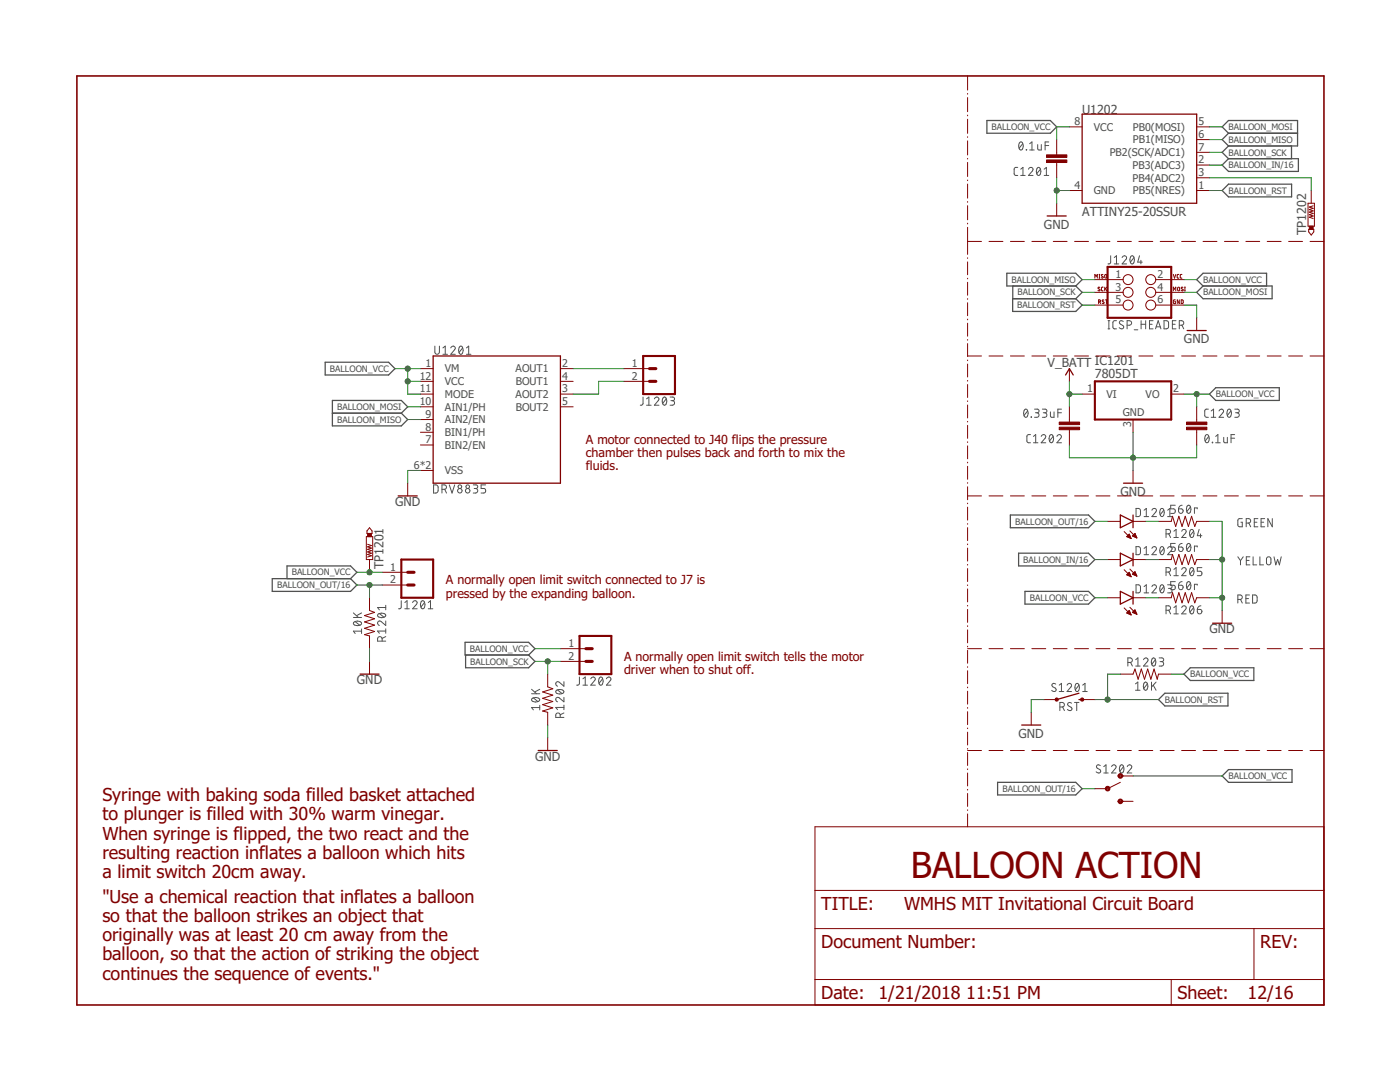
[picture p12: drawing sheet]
<svg xmlns="http://www.w3.org/2000/svg" width="279mm" height="216mm" viewBox="0 0 279 216" stroke-linecap="round" stroke-linejoin="round" font-family="sans-serif">
<g fill="none" stroke="#505050" stroke-width=".2">
<path d="M203.1 33.4h-.5l-.2 .4v1l.2 .2h.5M203.5 28.4l.3-.1a.93 .93 0 0 1 0 1.6 .98 .98 0 0 1-.3-1.5zM203.7 35h.9M203.7 33.8l.5-.4v1.6M204.1 28.7l-.7 .9M204.8 29.8l.1 .1zM205.3 33.8a.45 .45 0 0 1 .6-.4 .45 .45 0 0 1 .1 .7l-.7 .9h.9M205.5 29.9h.9M205.5 28.7l.5-.4v1.6M207 33.5l.3-.1a.95 .95 0 0 1 0 1.6 1 1 0 0 1-.3-1.5zM207.1 28.9v.9l.3 .1h.4v-1M207.6 33.8l-.7 .8"/>
<path d="M208.4 35h.9M208.4 33.8l.4-.4v1.6M208.6 29h.7M209.3 28.3h-.7v1.6M221.7 51l-.1 1.5-.2 .1-.3 .1M222.4 52.7h.9M222.4 51.4l.4-.4v1.7M223.9 51.4a.44 .44 0 0 1 .7-.3 .44 .44 0 0 1 .1 .7l-.8 .9h.9M225.7 51.1l.3-.1a.97 .97 0 0 1 0 1.7 1.02 1.02 0 0 1-.3-1.6zM226.3 51.4l-.7 .9M227.4 51l-.3 1.3h.9M227.7 51.9v.8"/>
<path d="M86.8 69.1v1.2a.46 .46 0 0 0 .4 .4 .46 .46 0 0 0 .5-.4v-1.2M88.4 69.4l.5-.3v1.6M88.4 70.7h.9M90 69.4a.44 .44 0 0 1 .6-.3 .44 .44 0 0 1 .1 .7l-.7 .9h.9M91.7 69.2l.3-.1a.95 .95 0 0 1 0 1.6 1.04 1.04 0 0 1-.3-1.5zM92.3 69.4l-.7 .9M93.1 70.7h.9M93.1 69.4l.4-.3v1.6M128.3 79.2v1.4l-.5 .3M129 79.6l.5-.4v1.7M130.6 79.6a.44 .44 0 0 1 .6-.4 .44 .44 0 0 1 .2 .7l-.8 1h.9M132.4 79.3l.2-.1a.95 .95 0 0 1 0 1.7 1 1 0 0 1-.2-1.6z"/>
<path d="M133 79.6l-.8 .9M133.7 79.2h.6a.36 .36 0 0 1 .3 .4 .36 .36 0 0 1-.3 .3h-.4M134.2 79.9a.46 .46 0 0 1 .4 .5 .46 .46 0 0 1-.4 .5h-.5M221.1 65.6h.4M221.1 64h.4M221.3 64v1.6M222.8 64h-.5l-.2 .3v1.1l.2 .2h.5M224.2 64.1l-.2-.1a.37 .37 0 0 0-.5 .2 .37 .37 0 0 0 .1 .5l.5 .2a.38 .38 0 0 1 .1 .6 .38 .38 0 0 1-.5 .1l-.3-.2M224.9 64.9h.5a.46 .46 0 0 0 .4-.5 .46 .46 0 0 0-.4-.4h-.5v1.6M226.4 65.8h.7M227.7 64v1.6M227.7 64.7h.9"/>
<path d="M228.6 64v1.6M229.4 64.7h.5M230.1 64h-.7v1.6h.7M230.6 65.6l.5-1.6 .6 1.6M230.7 65.2h.9M232.3 64h.6l.3 .3v1l-.3 .3h-.6zM234 64.7h.5M234.7 64h-.7v1.6h.7M235.4 64.9h.4a.46 .46 0 0 0 .4-.5 .46 .46 0 0 0-.4-.4h-.4v1.6M235.9 64.9l.3 .7M86.5 96.8h.6l.3 .2v.9l-.3 .4-.6 .1zM88.2 97.6h.4a.44 .44 0 0 0 .5-.4 .44 .44 0 0 0-.5-.4h-.4v1.6"/>
<path d="M88.8 97.6l.3 .8M89.7 96.8l.5 1.6 .5-1.6M94.4 96.8h.6a.36 .36 0 0 1 .4 .3 .36 .36 0 0 1-.4 .4h-.4M94.9 97.5a.46 .46 0 0 1 .5 .4 .46 .46 0 0 1-.5 .5h-.5M96.9 96.8h-.9v.7h.6a.46 .46 0 0 1 .3 .4 .46 .46 0 0 1-.3 .5h-.6M129 80.9h.9M204.5 81.7l.2-.1a.95 .95 0 0 1 0 1.7 1.04 1.04 0 0 1-.2-1.6zM205.1 82l-.7 .9M205.7 86.7h-.6l-.2 .4 .1 1 .1 .2h.6M205.8 83.2l.1 .1zM206.2 88.3h.9M206.2 87.1l.5-.4v1.6"/>
<path d="M206.5 81.6h.5a.36 .36 0 0 1 .4 .4 .36 .36 0 0 1-.4 .4h-.3M206.9 82.4a.46 .46 0 0 1 .5 .4 .46 .46 0 0 1-.5 .5h-.4M207.8 87.1a.45 .45 0 0 1 .6-.4 .45 .45 0 0 1 .2 .7l-.8 .9h.9M208 81.6h.6a.36 .36 0 0 1 .3 .4 .36 .36 0 0 1-.3 .4h-.4M208.5 82.4a.46 .46 0 0 1 .4 .4 .46 .46 0 0 1-.4 .5h-.5M209.6 86.8l.2-.1a.97 .97 0 0 1 0 1.6 1.02 1.02 0 0 1-.2-1.5zM209.6 82.2l.1 .9 .2 .2h.5v-1.1M210.2 87.1l-.8 .9M210.9 87.1a.44 .44 0 0 1 .7-.4 .44 .44 0 0 1 .1 .7l-.8 .9h.9M211.1 82.4h.7M211.8 81.6h-.7v1.7M240.6 86.8l.3-.1a.97 .97 0 0 1 0 1.6 1.02 1.02 0 0 1-.3-1.5z"/>
<path d="M241.2 81.6l-.6 .1-.2 .3 .1 1 .1 .2 .6 .1M241.2 87.1l-.7 .9M241.7 83.3h.9M241.7 82l.5-.4v1.7M241.9 88.2l.1 .1zM242.6 88.3h.9M242.6 87.1l.5-.4v1.6M243.3 82a.44 .44 0 0 1 .6-.4 .44 .44 0 0 1 .2 .8l-.8 .9h.9M244.2 87.3v.9l.3 .1h.4v-1M245.1 81.7l.2-.1a.95 .95 0 0 1 0 1.7 1.04 1.04 0 0 1-.2-1.6zM245.7 82l-.8 .9M245.7 87.4h.7"/>
<path d="M246.4 86.7h-.7v1.6M246.4 81.6h.6a.36 .36 0 0 1 .3 .4 .36 .36 0 0 1-.3 .4h-.4M246.9 82.4a.46 .46 0 0 1 .4 .4 .46 .46 0 0 1-.4 .5h-.5M80.1 119.9v1.4l-.2 .2h-.4M84.1 120l.3-.1a.95 .95 0 0 1 0 1.6 1 1 0 0 1-.3-1.5zM226.7 116.7h.6l.3 .3v1l-.3 .3h-.6zM226.7 109.1h.6l.3 .2v1.1l-.3 .3h-.6zM226.7 101.5h.6l.3 .2v1.1l-.3 .2-.6 .1zM228.3 118.3h.9M228.3 117.1l.5-.4v1.6M228.3 101.8l.5-.3v1.6M228.3 109.4l.5-.3v1.6"/>
<path d="M228.3 110.7h.9M228.3 103.1h.9M229.9 117.1a.44 .44 0 0 1 .6-.4 .44 .44 0 0 1 .2 .7l-.8 .9h.9M229.9 109.4a.44 .44 0 0 1 .6-.3 .44 .44 0 0 1 .2 .7l-.8 .9h.9M229.9 101.8a.44 .44 0 0 1 .6-.3 .44 .44 0 0 1 .2 .7l-.8 .9h.9M231.6 116.8l.3-.1a.95 .95 0 0 1 0 1.6 1 1 0 0 1-.3-1.5zM231.6 109.2l.3-.1a.95 .95 0 0 1 0 1.6 1 1 0 0 1-.3-1.5zM231.6 101.6l.3-.1a.97 .97 0 0 1 0 1.6 1.03 1.03 0 0 1-.3-1.5zM232.3 117.1l-.8 .8M232.3 109.4l-.8 .9M232.3 101.8l-.8 .9M232.7 114.2h.5a.44 .44 0 0 0 .4-.5 .44 .44 0 0 0-.4-.4h-.5v1.6"/>
<path d="M232.7 106.5h.5a.44 .44 0 0 0 .4-.4 .44 .44 0 0 0-.4-.5h-.5v1.7M233 116.7h.6a.36 .36 0 0 1 .3 .4 .36 .36 0 0 1-.3 .3h-.4M233 109.4a.44 .44 0 0 1 .7-.3 .44 .44 0 0 1 .1 .7l-.8 .9h.9M233 103.1h.9M233 101.8l.5-.3v1.6M233.3 114.2l.3 .7M233.3 106.5l.3 .8M233.5 117.4a.44 .44 0 0 1 .4 .5 .44 .44 0 0 1-.4 .4h-.5M234.3 106l.4-.4v1.7M234.3 113.6l.4-.3v1.6M234.3 114.9h.9M234.3 107.3h.9"/>
<path d="M234.5 116.1h-.9v.7h.6a.45 .45 0 0 1 .4 .4 .45 .45 0 0 1-.4 .5h-.6M234.5 108.4h-.9v.8h.6a.45 .45 0 0 1 .4 .4 .45 .45 0 0 1-.4 .4h-.6M234.5 100.8h-.9v.7h.6a.46 .46 0 0 1 .4 .5 .46 .46 0 0 1-.4 .4h-.6M235.2 116.8h.6a.45 .45 0 0 1 .3 .5 .45 .45 0 0 1-.5 .4 .45 .45 0 0 1-.4-.5zM235.2 109.2h.6a.45 .45 0 0 1 .3 .5 .45 .45 0 0 1-.5 .3 .45 .45 0 0 1-.4-.4zM235.2 101.5h.6a.45 .45 0 0 1 .3 .5 .45 .45 0 0 1-.5 .4 .45 .45 0 0 1-.4-.4zM235.8 113.6a.44 .44 0 0 1 .7-.3 .44 .44 0 0 1 .1 .7l-.8 .9h.9M235.8 106a.44 .44 0 0 1 .7-.3 .44 .44 0 0 1 .1 .7l-.8 .9h.9M235.9 116.1l-.4 .1-.3 .6M235.9 108.4l-.4 .2-.3 .6M235.9 100.8l-.4 .1-.3 .6M237 116.2l.2-.1a.93 .93 0 0 1 0 1.6 1.02 1.02 0 0 1-.2-1.5z"/>
<path d="M237 108.5l.2-.1a.93 .93 0 0 1 0 1.6 1.02 1.02 0 0 1-.2-1.5zM237 100.9l.2-.1a.95 .95 0 0 1 0 1.6 1.06 1.06 0 0 1-.2-1.5zM237.6 116.4l-.7 .9M237.6 108.8l-.7 .9M237.6 101.2l-.7 .9M237.6 113.4l.2-.1a.95 .95 0 0 1 0 1.6 1 1 0 0 1-.2-1.5zM237.6 105.7l.2-.1a.95 .95 0 0 1 0 1.7 1 1 0 0 1-.2-1.6zM238.2 113.6l-.7 .9M238.2 106l-.7 .9M238.9 101.5v-.2h-.5v1.1M238.9 109.2v-.2h-.5v1M238.9 116.8v-.2h-.5v1.1"/>
<path d="M239.3 105.6l-.3 1.3h.9M239.6 106.5v.8M239.9 113.3h-.9v.7h.5a.45 .45 0 0 1 .4 .4 .45 .45 0 0 1-.4 .5h-.5M247 119.6h.5a.44 .44 0 0 0 .4-.4 .44 .44 0 0 0-.4-.5h-.5v1.6M247 111.1l.6 .8M247.6 119.6l.3 .7M247.6 111.9v.8M247.9 103.5h-.7l-.1 .2-.1 1 .2 .4h.7v-.9h-.3M248.1 111.1l-.5 .8M248.6 119.4h.6M248.7 104.4h.5a.44 .44 0 0 0 .4-.5 .44 .44 0 0 0-.4-.4h-.5v1.6M248.7 111.8h.6"/>
<path d="M249.2 104.4l.4 .7M249.4 118.7h-.8v1.6h.8M249.4 111.1h-.7v1.6h.7M250 118.7h.6l.2 .3 .1 .9-.3 .4h-.6zM250.1 111.1v1.6h.7M250.3 104.2h.5M251 103.5h-.7v1.6h.7M251.4 111.1v1.6h.8M251.7 104.2h.5M252.4 103.5h-.7v1.6h.7M252.9 111.2l.3-.1 .3 .1 .1 1.1a.44 .44 0 0 1-.4 .4 .44 .44 0 0 1-.4-.4zM253.9 103.5v1.6l-.9-1.6v1.6"/>
<path d="M254.3 111.1l.3 1.6 .4-1.1 .3 1.1 .4-1.6M70.5 123.2h1.7M70.5 122.3l1 .9M70.6 124.1a1.02 1.02 0 0 1 1.6 .3 .97 .97 0 0 1-1.7 0zM70.9 124l.9 .8M72.2 125.9h-1.7l.4 .5M72.2 125.5v.9M72.2 122.3l-1 .6M75.5 122.6a1.04 1.04 0 0 1 1.5 .2 .95 .95 0 0 1-1.6 0zM75.7 122.4l.9 .7M76.3 127.9v-.4a.46 .46 0 0 0-.5-.5 .46 .46 0 0 0-.4 .5v.4h1.6M77 123.9v.9l-.9-.8a.44 .44 0 0 0-.7 .2 .44 .44 0 0 0 .3 .6"/>
<path d="M77 125.9h-1.6l.3 .5M77 127l-.7 .4M77 120.8v.9M77 125.5v.9M77 121.2h-1.6l.3 .5M80.8 121.5h.9M80.8 120.2l.4-.3v1.6M82.3 120.2a.45 .45 0 0 1 .7-.3 .45 .45 0 0 1 .1 .7l-.8 .9h.9M84.7 120.2l-.7 .9M85.5 121.5h.9M85.5 120.2l.4-.3v1.6M106.1 138.4h1.6"/>
<path d="M106.1 137.5l1 .9M106.2 139.4a1.06 1.06 0 0 1 1.5 .2 .95 .95 0 0 1-1.6 0zM106.4 139.3l1 .7M107.7 137.5l-1 .6M111 137.8a1.03 1.03 0 0 1 1.5 .2 .97 .97 0 0 1-1.6 0zM111.3 137.7l.9 .7M112.5 139.1v.9l-.9-.7a.44 .44 0 0 0-.7 .1 .44 .44 0 0 0 .4 .6M112.5 136v.9l-.9-.8a.45 .45 0 0 0-.7 .2 .45 .45 0 0 0 .4 .6M115.6 135.1v1.4l-.5 .2M116.3 136.7h.9M116.3 135.4l.5-.3v1.6M117.9 135.4a.44 .44 0 0 1 .6-.3 .44 .44 0 0 1 .2 .7l-.8 .9h.9"/>
<path d="M119.7 135.2l.2-.1a.95 .95 0 0 1 0 1.6 1.04 1.04 0 0 1-.2-1.5zM120.3 135.4l-.8 1M121 135.4a.44 .44 0 0 1 .7-.3 .44 .44 0 0 1 .1 .7l-.8 .9h.9M210.7 136.5l-.2-.1a.38 .38 0 0 0-.5 .1 .38 .38 0 0 0 .1 .5l.5 .3a.44 .44 0 0 1-.1 .7 .44 .44 0 0 1-.6-.2M211.4 136.7l.4-.3v1.6M211.4 138h.9M213 136.7a.44 .44 0 0 1 .6-.3 .44 .44 0 0 1 .1 .7l-.7 .9h.8M214.7 136.5l.3-.1a.97 .97 0 0 1 0 1.6 1.02 1.02 0 0 1-.3-1.5zM215.3 136.7l-.7 .9M216.1 138h.9M216.1 136.7l.4-.3v1.6M225.1 132.2h.5a.46 .46 0 0 0 .4-.5 .46 .46 0 0 0-.4-.4h-.5v1.6"/>
<path d="M225.6 132.2l.4 .7M226.6 136.5l.5-.4v1.6M226.6 137.7h.9M226.7 131.6l.4-.3v1.6M226.7 132.9h.8M228.2 131.6a.44 .44 0 0 1 .7-.3 .44 .44 0 0 1 .1 .7l-.8 .9h.9M228.4 136.2l.2-.1a.95 .95 0 0 1 0 1.6 1.04 1.04 0 0 1-.2-1.5zM229 136.5l-.7 .9M229.8 136.1v1.6M230 131.4l.2-.1a.97 .97 0 0 1 0 1.6 1 1 0 0 1-.2-1.5zM230.2 136.7l.5 1M230.6 131.6l-.7 .9"/>
<path d="M230.7 136.1l-.9 1M231.3 131.3h.6a.37 .37 0 0 1 .3 .3 .37 .37 0 0 1-.3 .4h-.4M231.8 132a.44 .44 0 0 1 .4 .5 .44 .44 0 0 1-.4 .4h-.5M232.7 121.8h.5a.44 .44 0 0 0 .4-.5 .44 .44 0 0 0-.4-.4h-.5v1.6M233.3 121.8l.3 .7M234.3 121.2l.4-.3v1.6M234.3 122.5h.9M235.8 121.2a.44 .44 0 0 1 .7-.3 .44 .44 0 0 1 .1 .7l-.8 .9h.9M237.6 121l.2-.1a.95 .95 0 0 1 0 1.6 1 1 0 0 1-.2-1.5zM238.2 121.2l-.7 .9M239 121.6h.5a.45 .45 0 0 1 .3 .5 .45 .45 0 0 1-.4 .4 .45 .45 0 0 1-.4-.5zM239.7 120.9l-.5 .1-.2 .6"/>
<path d="M107.7 141.2h-1.6l.3 .4M107.7 140.7v.9M111.8 143.2v-.5a.44 .44 0 0 0-.4-.4 .44 .44 0 0 0-.5 .4v.5h1.6M112.5 142.3l-.7 .3M112.5 141.2h-1.6l.4 .4M112.5 140.7v.9M211.5 141.1h.5a.46 .46 0 0 0 .4-.5 .46 .46 0 0 0-.4-.4h-.5v1.6M212.1 141.1l.3 .7M213.8 140.3l-.4-.1-.2 .1-.1 .2v.3l.6 .3a.38 .38 0 0 1 .2 .5 .38 .38 0 0 1-.5 .2l-.4-.2M214.4 140.2h.9M214.9 140.2v1.6M219.6 152.8l-.2-.1a.38 .38 0 0 0-.5 .1 .38 .38 0 0 0 .1 .5l.5 .3a.41 .41 0 0 1 0 .6 .41 .41 0 0 1-.6-.1l-.1-.1"/>
<path d="M220.3 153l.4-.4v1.6M220.3 154.2h.9M221.8 153a.44 .44 0 0 1 .7-.4 .44 .44 0 0 1 .1 .7l-.8 .9h.9M223.6 152.7l.3-.1a.97 .97 0 0 1 0 1.6 1.02 1.02 0 0 1-.3-1.5zM224.2 153l-.7 .9M225 153a.45 .45 0 0 1 .6-.4 .45 .45 0 0 1 .1 .7l-.7 .9h.9"/>
<circle cx="91.8" cy="97.1" r=".36"/>
<circle cx="91.8" cy="97.9" r=".44"/>
<circle cx="93.3" cy="97.9" r=".45"/>
<circle cx="93.3" cy="97.1" r=".36"/>
</g>
<g fill="none" stroke="#505050" stroke-width=".25">
<path d="M197 24h12.6l1.3 1.3-1.3 1.3h-12.6zM243.9 38l1.3-1.3h12.6v2.6h-12.6zM245.2 26.6h13.8M245.2 26.6l-1.3-1.3 1.3-1.3h13.8v5.1h-13.8M245.2 26.6l-1.3 1.3 1.3 1.2M245.2 29.1l-1.3 1.3 1.3 1.3M245.2 31.7h13.9v2.5h-13.9l-1.3-1.3zM257.7 29.1v2.6M200.9 54.5h13.8l1.3 1.3-1.3 1.3h-13.8zM202.1 59.6h12.6M202.1 57.1v5h12.6l1.3-1.2-1.3-1.3M214.7 57.1l1.3 1.2-1.3 1.3"/>
<path d="M240.1 57.1l-1.3-1.3 1.3-1.3h12.7v2.6M240.1 57.1h13.8v2.5h-13.8l-1.3-1.3zM64.9 72.3h12.7l1.2 1.3-1.2 1.2h-12.7zM66.3 79.9h13.8l1.3 1.3-1.3 1.2 1.3 1.3-1.3 1.3h-13.8zM241.4 78.6l1.2-1.2h12.7v2.5h-12.7zM66.3 82.4h13.8M54.3 115.5h15.7l1.2 1.2-1.2 1.3h-15.7zM57.3 115.5v-2.6h12.7l1.2 1.3-1.2 1.3M201.6 102.8h15.6l1.3 1.2-1.3 1.3h-15.6zM203.3 110.4h13.9l1.3 1.3-1.3 1.2h-13.9zM204.6 118h12.6l1.3 1.3-1.3 1.2h-12.6zM92.8 128.2h12.7l1.3 1.2-1.3 1.3h-12.7z"/>
<path d="M92.9 130.7v2.5h12.6l1.3-1.2-1.3-1.3M231.2 139.6l1.3-1.3h12.6v2.6h-12.6zM236.3 134.5l1.3-1.3h12.6v2.6h-12.6zM199.1 156.1h15.6l1.3 1.3-1.3 1.2h-15.6zM243.9 154.8l1.3-1.2h12.7v2.5h-12.7z"/>
</g>
<g fill="none" stroke="#800000" stroke-width=".2">
<path d="M193.1 15.2v2.8M193.1 18.6v.2M193.1 19.5v2.8M193.1 23v.1M193.1 23.8v2.8M193.1 27.3v.1M193.1 28.1v2.8M193.1 31.6v.1M193.1 32.4v2.8M193.1 35.9v.1M193.1 36.7v2.8M210.9 27.9v3"/>
<path d="M210.9 32.4v3.1M213.4 25.3h2.6M213.4 38h2.6M238.8 25.3h2.6M238.8 27.9h2.6M238.8 38h2.6M238.8 30.4h2.6M238.8 32.9h2.6M238.8 35.5h2.6M261.7 38v2.6M193.1 40.2v.2M193.1 41v2.9"/>
<path d="M193.1 44.5v.2M193.1 45.4v5.4M193.1 51.4v.2M193.1 52.3v2.5M193.1 55.5v.1M193.1 56.3v2.6M193.1 59.6v.1M193.1 48.2h2.8M197.4 48.2h2.8M201.7 48.2h2.7M205.9 48.2h2.8M210.2 48.2h2.8"/>
<path d="M210.9 40.6v2.5M214.5 48.2h2.7M218.5 55.5v-.7l.3 .4 .2-.4v.7M218.5 55.8h5.7M218.5 58.3h5.7M218.7 48.2h2.8M219.3 55.5h.2M219.3 54.8h.2M219.4 54.8v.7M219.5 57.4l-.3-.1-.1 .2 .4 .3v.2l-.4-.1M220.1 54.8h-.2l-.1 .1 .4 .3v.2h-.4M220.2 57.3l-.4 .2 .1 .5h.3"/>
<path d="M220.3 59.9h-.3v.1l.3 .3v.2h-.4M220.5 57.3v.7M220.5 54.9l.2-.1 .2 .1-.1 .6-.3-.1zM220.6 59.8h.4M220.6 57.6l.3 .4M220.8 59.8v.8M220.9 57.3l-.4 .4M223 48.2h2.8M227.3 48.2h2.8M230.7 55.8h5.6M230.7 58.3h5.6M231.5 48.2h2.8"/>
<path d="M234.2 58v-.7l.2 .4 .3-.4v.7M234.2 54.8l.2 .7 .3-.7M234.6 59.8l-.4 .1 .1 .7h.3v-.4h-.2M235 57.4l.2-.1 .2 .1-.1 .6-.3-.1zM235.3 54.8l-.4 .1v.5l.4 .1M235.4 59.8v.8l-.5-.8v.8M235.7 59.8l.4 .1-.1 .7h-.3zM235.8 48.2h2.8M235.9 54.8l-.4 .1 .1 .5 .3 .1M236.1 57.4l-.3-.1-.1 .2 .4 .3v.2l-.4-.1M236.4 58h.2M236.4 57.3h.2"/>
<path d="M236.5 57.3v.7M240.1 48.2h2.8M244.4 48.2h2.7M248.6 48.2h2.8M252.9 48.2h2.8M257.2 48.2h2.7M261 40.6h1.3v4.5h-1.3zM261.2 45.8h1v.5l-.5 .6-.5-.6zM261.5 48.2h2.7M262.1 41.1l-.8 .2 .8 .3-.8 .2 .8 .3-.8 .2 .8 .3-.8 .2 .8 .3-.8 .2 .8 .3M83.9 73.6h2.5M83.9 78.6h2.5"/>
<path d="M83.9 76.1h2.5M111.8 73.6h2.6M111.8 78.6h2.6M111.8 76.1h2.6M124.5 73.6h5.1M124.5 76.1h5.1M193.1 60.4v2.6M193.1 63.7v.1M193.1 64.5v2.6M193.1 67.8v.1M193.1 68.6v2.5M193.1 71.8v.2"/>
<path d="M193.1 72.6v2.6M193.1 75.9v.2M193.1 76.7v2.6M193.1 80v.1M193.1 71h2.8M197.4 71h2.8M201.7 71h2.7M205.9 71h2.8M210.2 71h2.8M213.4 73.6v2.5M214.5 71h2.7M216 78.6h2.5"/>
<path d="M218.5 60.9h5.7M218.7 71h2.8M219.2 60.2h.4l-.1-.3-.3-.1v.8M219.5 60.2l.1 .4M223 71h2.8M227.3 71h2.8M230.7 60.9h5.6M231.5 71h2.8M233.7 78.6h2.6M235.8 71h2.8M238.8 63.4v2.6M240.1 71h2.8"/>
<path d="M244.4 71h2.7M248.6 71h2.8M252.9 71h2.8M257.2 71h2.7M261.5 71h2.7M81.4 96.4v2.6M83.9 81.2h2.5M83.9 83.7h2.5M83.9 86.3h2.5M83.9 88.8h2.5M83.9 93.9h2.5M111.8 81.2h2.6"/>
<path d="M193.1 80.8v2.6M193.1 84.1v.1M193.1 84.9v2.6M193.1 88.2v.1M193.1 89v2.5M193.1 92.2v.2M193.1 93v2.6M193.1 96.3v.1M193.1 97.1v2.6M193.1 99h2.8M197.4 99h2.8M201.7 99h2.7"/>
<path d="M205.9 99h2.8M210.2 99h2.8M213.4 81.2v3M213.4 85.7v3.1M214.5 99h2.7M218.7 99h2.8M223 99h2.8M226.1 83.7v2.6M226.1 93.9v2.5M227.3 99h2.8M231.5 99h2.8M235.8 99h2.8"/>
<path d="M238.8 81.2v3M238.8 85.7v3.1M240.1 99h2.8M244.4 99h2.7M248.6 99h2.8M252.9 99h2.8M257.2 99h2.7M261.5 99h2.7M73.1 107.1h1.3v4.6h-1.3zM73.4 108.6l.7 .3-.7 .2 .7 .3-.7 .2 .7 .3-.7 .2 .7 .3-.7 .2 .7 .3-.7 .2M73.7 111.7v2.5M73.7 119.3v2.5l1.1 .4-2.1 .6 2.1 .7-2.1 .6 2.1 .6-2.1 .7 2.1 .6-2.1 .6 1 .3v2.5"/>
<path d="M73.7 105.3l.6 .6v.5h-1.1v-.5zM76.3 114.2h5.1M76.3 116.7h5.1M193.1 100.4v.1M193.1 101.2v2.6M193.1 104.5v.1M193.1 105.3v2.6M193.1 108.5v.2M193.1 109.4v2.6M193.1 112.6v.2M193.1 113.5v2.5M193.1 116.7v.1"/>
<path d="M193.1 117.5v2.6M221 119.3h2.6M221 111.7h2.6M221 104h2.6M224.3 113.7l1.4 1.4M224.3 106.1l1.4 1.4M224.9 114.7l.5-.5 .3 .9zM224.9 107.1l.8 .4M224.9 107.1l.5-.5 .3 .9M224.9 107.1h.7M224.9 114.7h.7M225 106.9h.5"/>
<path d="M225 114.8h.6M225 114.5h.5M225.1 107.2h.5M225.1 106.8h.4M225.1 114.4h.4M225.3 114.3h.1M225.3 106.7h.1M225.3 114.9h.4M225.4 107.3h.3M225.5 113.6l1.4 1.4M225.5 105.9l1.4 1.4M225.6 115h.1"/>
<path d="M225.6 107.4h.1M226 114.6l.9 .4M226 114.6l.5-.5 .4 .9M226 106.9h.7M226 114.5h.7M226.1 119.3h2.6M226.1 111.7h2.6M226.1 104h2.6M226.1 106.8h.6M226.2 114.4h.5M226.2 114.7h.6M226.2 107.1h.6"/>
<path d="M226.3 114.3h.3M226.3 106.7h.3M226.4 106.6h.2M226.4 114.2h.1M226.5 114.8h.3M226.5 107.2h.3M226.5 106.4l-.5 .6 .9 .3M226.5 106.4l.4 .9M226.5 106.4h.1M226.8 114.9h.1M226.8 107.3h.1M231.2 119.3h2.5l.3-1 .6 2 .7-2 .6 2 .6-2 .7 2 .6-2 .6 2 .4-1h2.6"/>
<path d="M231.2 111.7h2.5l.3-1.1 .6 2.1 .7-2.1 .6 2.1 .6-2.1 .7 2.1 .6-2.1 .6 2.1 .4-1h2.6M231.2 104h2.5l.3-1 .6 2.1 .7-2.1 .6 2.1 .6-2.1 .7 2.1 .6-2.1 .6 2.1 .4-1.1h2.6M73.7 132v2.5M109.3 134.5v2.6l1 .3-2 .7 2 .6-2 .6 2 .7-2 .6 2 .6-2 .7 1 .2v2.6M111.8 129.4h5.1M111.8 132h5.1M193.1 120.8v.1M193.1 121.6v2.6M193.1 124.9v.1M193.1 125.7v2.6M193.1 128.9v.2M193.1 129.8v2.5"/>
<path d="M193.1 133v.2M193.1 133.8v2.6M193.1 137.1v.1M193.1 137.9v2.6M193.1 129.4h2.8M197.4 129.4h2.8M201.7 129.4h2.7M205.9 129.4h2.8M208.3 139.6h2.6M210.2 129.4h2.8M214.5 129.4h2.7M216 139.6h2.5"/>
<path d="M218.7 129.4h2.8M223 129.4h2.8M223.6 134.5h2.5l.4-1 .6 2 .7-2 .6 2 .6-2 .7 2 .6-2 .6 2 .3-1h2.5M224.3 121.3l1.4 1.4M224.9 122.3l.5-.5 .3 .9zM224.9 122.3h.7M225 122.4h.6M225 122.1h.5M225.2 122h.2M225.3 122.5h.4M225.3 121.9h.1M225.5 121.2l1.4 1.4"/>
<path d="M225.6 122.6h.1M226 122.2l.5-.5 .4 .9zM226.1 122.1h.6M226.1 122.3h.7M226.2 122h.5M226.3 121.9h.3M226.4 122.4h.4M226.4 121.8h.1M226.7 122.5h.2M227.3 129.4h2.8M231.5 129.4h2.8M235.8 129.4h2.8"/>
<path d="M240.1 129.4h2.8M243.9 121.8v2.6M244.4 129.4h2.7M248.6 129.4h2.8M252.9 129.4h2.8M257.2 129.4h2.7M261.5 129.4h2.7M109.3 147.2v2.6M193.1 141.2v.1M193.1 142v2.6M193.1 145.3v.1M193.1 146.1v2.6"/>
<path d="M193.1 149.4v.1M193.1 150.2v2.5M193.1 153.4v.2M193.1 154.2v2.6M193.1 157.5v.1M193.1 158.3v2.6M193.1 149.8h2.8M197.4 149.8h2.8M201.7 149.8h2.7M205.8 142.1v2.6M205.9 149.8h2.8M210.2 149.8h2.8"/>
<path d="M214.5 149.8h2.7M218.7 149.8h2.8M223 149.8h2.8M223.6 156.1l-2.6 1.3h-2.5M223.6 159.9h2.5M223.6 154.8h2.5M227.3 149.8h2.8M231.5 149.8h2.8M235.8 149.8h2.8M240.1 149.8h2.8M244.4 149.8h2.7M248.6 149.8h2.8"/>
<path d="M252.9 149.8h2.8M257.2 149.8h2.7M261.5 149.8h2.7M162.6 165h101.6v35.5h-101.6zM162.6 177.7h101.6M193.1 161.6v.1M193.1 162.4v2.6M162.6 185.3h101.6M162.6 195.5h101.6M233.7 195.5v5M250.3 185.3v10.2"/>
<circle cx="225.1" cy="55.8" r=".99"/>
<circle cx="225.1" cy="58.3" r=".99"/>
<circle cx="229.7" cy="58.3" r=".99"/>
<circle cx="229.7" cy="55.8" r=".99"/>
<circle cx="225.1" cy="60.9" r=".99"/>
<circle cx="229.7" cy="60.9" r=".99"/>
</g>
<path d="M15.3 15.2h248.9v185.3h-248.9z" fill="none" stroke="#800000" stroke-width=".32"/>
<g fill="none" stroke="#800000" stroke-width=".25">
<path d="M216 22.8h22.8v17.8h-22.8zM209 43.1h3.8M86.4 71h25.4v25.4h-25.4zM212.7 74.8l.7-1.2 .8 1.2M236.9 66h3.8M79.5 99h3.8M224.2 96.4h3.8M223.6 118l2.5 1.3-2.5 1.2zM223.6 102.8l2.5 1.2-2.5 1.3zM223.6 110.4l2.5 1.3-2.5 1.2zM226.1 102.8v2.5M226.1 110.4v2.5"/>
<path d="M226.1 118v2.5M71.9 134.5h3.7M215.3 139.6h.7M215.3 138.3l-4.4 1.3M242 124.4h3.8M107.4 149.8h3.8M203.9 144.7h3.8"/>
</g>
<path d="M221 53.3h12.7v10.1h-12.7zM128.4 71h6.3v7.6h-6.3zM218.5 76.1h15.2v7.6h-15.2zM80.1 111.7h6.3v7.6h-6.3zM115.7 126.9h6.3v7.6h-6.3z" fill="none" stroke="#800000" stroke-width=".42"/>
<path d="M129.6 76.1h1.3M129.6 73.6h1.3M81.4 116.7h1.2M81.4 114.2h1.2M116.9 132h1.3M116.9 129.4h1.3" fill="none" stroke="#800000" stroke-width=".61"/>
<g fill="#800000" stroke="#800000" stroke-width=".2">
<path d="M208.9 30.9h4v.5h-4z"/>
<path d="M208.9 31.9h4v.5h-4z"/>
<path d="M211.4 84.2h4.1v.5h-4.1z"/>
<path d="M211.4 85.2h4.1v.5h-4.1z"/>
<path d="M236.8 85.2h4.1v.5h-4.1z"/>
<path d="M236.8 84.2h4.1v.5h-4.1z"/>
<path d="M73.4 106.4h.7v.7h-.7z"/>
<path d="M261.3 45.1h.8v.7h-.8z"/>
</g>
<g fill="#800000" stroke="#800000" stroke-width=".2">
<path d="M223.3 154.5a.46 .46 0 0 1 .7 .2 .46 .46 0 0 1-.3 .6 .46 .46 0 0 1-.6-.5h.2a.26 .26 0 0 1 .4-.2 .26 .26 0 0 1 .1 .4 .26 .26 0 0 1-.4-.1l-.3-.1z" fill-rule="evenodd"/>
<path d="M223.3 159.5a.47 .47 0 0 1 .7 .2 .47 .47 0 0 1-.3 .7 .47 .47 0 0 1-.6-.5h.2a.26 .26 0 0 1 .4-.2 .26 .26 0 0 1 .1 .4 .26 .26 0 0 1-.4-.1l-.1-.1h-.2z" fill-rule="evenodd"/>
<path d="M220.8 157a.47 .47 0 0 1 .7 .2 .47 .47 0 0 1-.4 .6 .47 .47 0 0 1-.5-.4h.2a.26 .26 0 0 1 .4-.3 .26 .26 0 0 1 0 .5 .26 .26 0 0 1-.4-.1l-.2-.1z" fill-rule="evenodd"/>
<circle cx="210.9" cy="139.6" r=".33"/>
<circle cx="216" cy="139.6" r=".33"/>
</g>
<g fill="none" stroke="#008000" stroke-width=".2">
<path d="M210.9 38h2.5M210.9 35.5v5.1M213.4 25.3h-2.5v2.6M241.4 38h2.5M241.4 25.3h2.5M241.4 27.9h2.5M241.4 30.4h2.5M241.4 32.9h2.5M241.4 35.5h20.3v2.5M216 55.8h2.5M216 58.3h2.5M236.3 55.8h2.5"/>
<path d="M236.3 58.3h2.5M78.8 73.6h5.1M81.4 73.6v5h2.5M81.4 76.1h2.5M114.4 73.6h10.1M124.5 76.1h-5v2.5h-5.1M213.4 76.1v5.1M213.4 78.6h2.6M216 60.9h2.5M236.3 60.9h2.5v2.5M236.3 78.6h5.1M238.8 78.6v2.6"/>
<path d="M81.4 81.2h2.5M81.4 83.7h2.5M83.9 93.9h-2.5v2.5M213.4 88.8v2.5h25.4v-2.5M226.1 86.3v7.6M71.2 114.2h5.1M71.2 116.7h5.1M73.7 116.7v2.6M218.5 119.3h2.5M218.5 104h2.5M218.5 111.7h2.5M228.7 119.3h2.5"/>
<path d="M228.7 104h2.5M228.7 111.7h2.5M241.4 119.3h2.5M241.4 104h2.5v17.8M241.4 111.7h2.5M73.7 129.4v2.6M106.8 129.4h5M106.8 132h5M109.3 132v2.5M208.3 139.6h-2.5v2.5M218.5 139.6h12.7M223.6 134.5h-2.6v5.1"/>
<path d="M233.7 134.5h2.6M109.3 144.7v2.5M216 157.4h2.5M226.1 154.8h17.8"/>
</g>
<g fill="#008000" stroke="#008000" stroke-width=".2">
<circle cx="210.9" cy="38" r=".51"/>
<circle cx="226.1" cy="91.3" r=".51"/>
<circle cx="243.9" cy="111.7" r=".51"/>
<circle cx="243.9" cy="119.3" r=".51"/>
<circle cx="81.4" cy="73.6" r=".51"/>
<circle cx="81.4" cy="76.1" r=".51"/>
<circle cx="73.7" cy="114.2" r=".51"/>
<circle cx="238.8" cy="78.6" r=".51"/>
<circle cx="73.7" cy="116.7" r=".51"/>
<circle cx="109.3" cy="132" r=".51"/>
<circle cx="221" cy="139.6" r=".51"/>
<circle cx="213.4" cy="78.6" r=".51"/>
</g>
<text font-size="7.2" fill="#800000" x="181.8" y="175.1">BALLOON ACTION</text>
<g font-size="3.6" fill="#800000">
<text x="20.4" y="159.9">Syringe with baking soda filled basket attached</text>
<text x="20.4" y="163.7">to plunger is filled with 30% warm vinegar.</text>
<text x="20.4" y="167.5">When syringe is flipped, the two react and the</text>
<text x="20.4" y="171.3">resulting reaction inflates a balloon which hits</text>
<text x="20.4" y="175.1">a limit switch 20cm away.</text>
<text x="20.4" y="180.2">&quot;Use a chemical reaction that inflates a balloon</text>
<text x="20.4" y="184">so that the balloon strikes an object that</text>
<text x="163.9" y="181.5">TITLE:</text>
<text x="180.4" y="181.5">WMHS MIT Invitational Circuit Board</text>
<text x="20.4" y="187.8">originally was at least 20 cm away from the</text>
<text x="20.4" y="191.6">balloon, so that the action of striking the object</text>
<text x="163.9" y="189.1">Document Number:</text>
<text x="251.5" y="189.1">REV:</text>
<text x="20.4" y="195.5">continues the sequence of events.&quot;</text>
<text x="163.9" y="199.3">Date:</text>
<text x="175.3" y="199.3">1/21/2018</text>
<text x="192.8" y="199.3">11:51 PM</text>
<text x="235" y="199.3">Sheet:</text>
<text x="249" y="199.3">12/16</text>
</g>
<g font-size="2.5" fill="#505050">
<text x="216" y="22.8">U1202</text>
<text x="208.4" y="45.6">GND</text>
<text x="216" y="43.1">ATTINY25-20SSUR</text>
<text x="260.7" y="46.9" transform="rotate(-90 260.7 46.9)">TP1202</text>
<text x="236.3" y="68.5">GND</text>
<text x="209.1" y="73.3">V_BATT IC1201</text>
<text x="218.5" y="75.5">7805DT</text>
<text x="78.9" y="101">GND</text>
<text x="223.6" y="99">GND</text>
<text x="76.5" y="113.6" transform="rotate(-90 76.5 113.6)">TP1201</text>
<text x="241.4" y="126.4">GND</text>
<text x="71.2" y="136.5">GND</text>
<text x="203.3" y="147.2">GND</text>
<text x="106.8" y="151.8">GND</text>
</g>
<g font-size="2.5" fill="#800000">
<text x="116.9" y="88.5">A motor connected to J40 flips the pressure</text>
<text x="116.9" y="91.2">chamber then pulses back and forth to mix the</text>
<text x="116.9" y="93.9">fluids.</text>
<text x="89" y="116.6">A normally open limit switch connected to J7 is</text>
<text x="89" y="119.3">pressed by the expanding balloon.</text>
<text x="124.5" y="131.8">A normally open limit switch tells the motor</text>
<text x="124.5" y="134.5">driver when to shut off.</text>
</g>
<g font-size="2.1" fill="#505050">
<text x="214.4" y="25">8</text>
<text x="218.3" y="26.1">VCC</text>
<text x="226.1" y="28.6">PB1(MISO)</text>
<text x="226.1" y="26.1">PB0(MOSI)</text>
<text x="239.2" y="27.5">6</text>
<text x="239.2" y="25">5</text>
<text x="221.5" y="31.2">PB2(SCK/ADC1)</text>
<text x="226" y="33.7">PB3(ADC3)</text>
<text x="239.2" y="30">7</text>
<text x="239.2" y="32.6">2</text>
<text x="239.2" y="35.1">3</text>
<text x="214.4" y="37.7">4</text>
<text x="218.3" y="38.8">GND</text>
<text x="226" y="36.2">PB4(ADC2)</text>
<text x="226.1" y="38.8">PB5(NRES)</text>
<text x="239.2" y="37.7">1</text>
<text x="222.6" y="55.4">1</text>
<text x="222.6" y="58">3</text>
<text x="231" y="55.4">2</text>
<text x="231" y="58">4</text>
<text x="222.6" y="60.5">5</text>
<text x="231" y="60.5">6</text>
<text x="83.8" y="75.7">12</text>
<text x="84.9" y="73.2">1</text>
<text x="88.8" y="76.9">VCC</text>
<text x="88.8" y="74.3">VM</text>
<text x="102.9" y="74.3">AOUT1</text>
<text x="102.9" y="76.9">BOUT1</text>
<text x="112.2" y="73.2">2</text>
<text x="112.2" y="75.7">4</text>
<text x="126.1" y="73.2">1</text>
<text x="126.1" y="75.7">2</text>
<text x="83.8" y="80.8">10</text>
<text x="83.8" y="78.3">11</text>
<text x="84.9" y="83.4">9</text>
<text x="88.8" y="81.9">AIN1/PH</text>
<text x="88.8" y="79.4">MODE</text>
<text x="102.9" y="79.4">AOUT2</text>
<text x="102.9" y="81.9">BOUT2</text>
<text x="112.2" y="78.3">3</text>
<text x="112.2" y="80.8">5</text>
<text x="217" y="78.3">1</text>
<text x="220.8" y="79.4">VI</text>
<text x="224.1" y="83">GND</text>
<text x="228.6" y="79.4">VO</text>
<text x="234.1" y="78.3">2</text>
<text x="84.9" y="85.9">8</text>
<text x="84.9" y="88.4">7</text>
<text x="88.8" y="84.5">AIN2/EN</text>
<text x="88.8" y="87">BIN1/PH</text>
<text x="88.8" y="89.6">BIN2/EN</text>
<text x="225.8" y="85.2" transform="rotate(-90 225.8 85.2)">3</text>
<text x="82.6" y="93.5">6*2</text>
<text x="88.8" y="94.6">VSS</text>
<text x="77.9" y="113.8">1</text>
<text x="77.9" y="116.4">2</text>
<text x="113.4" y="129.1">1</text>
<text x="113.4" y="131.6">2</text>
</g>
<g font-size="1.8" fill="#505050">
<text x="197.9" y="26">BALLOON_VCC</text>
<text x="245.2" y="26">BALLOON_MOSI</text>
<text x="245.2" y="28.5">BALLOON_MISO</text>
<text x="245.2" y="31">BALLOON_SCK</text>
<text x="245.2" y="33.6">BALLOON_IN/16</text>
<text x="245.2" y="38.6">BALLOON_RST</text>
<text x="201.9" y="56.4">BALLOON_MISO</text>
<text x="203.1" y="59">BALLOON_SCK</text>
<text x="240.1" y="56.4">BALLOON_VCC</text>
<text x="240.1" y="59">BALLOON_MOSI</text>
<text x="203" y="61.5">BALLOON_RST</text>
<text x="65.8" y="74.2">BALLOON_VCC</text>
<text x="67.3" y="81.8">BALLOON_MOSI</text>
<text x="242.6" y="79.3">BALLOON_VCC</text>
<text x="67.3" y="84.4">BALLOON_MISO</text>
<text x="202.6" y="104.7">BALLOON_OUT/16</text>
<text x="204.2" y="112.3">BALLOON_IN/16</text>
<text x="55.3" y="117.4">BALLOON_OUT/16</text>
<text x="58.2" y="114.8">BALLOON_VCC</text>
<text x="205.5" y="119.9">BALLOON_VCC</text>
<text x="93.8" y="130.1">BALLOON_VCC</text>
<text x="93.9" y="132.6">BALLOON_SCK</text>
<text x="237.6" y="135.1">BALLOON_VCC</text>
<text x="232.5" y="140.2">BALLOON_RST</text>
<text x="245.2" y="155.5">BALLOON_VCC</text>
<text x="200.1" y="158">BALLOON_OUT/16</text>
</g>
</svg>
